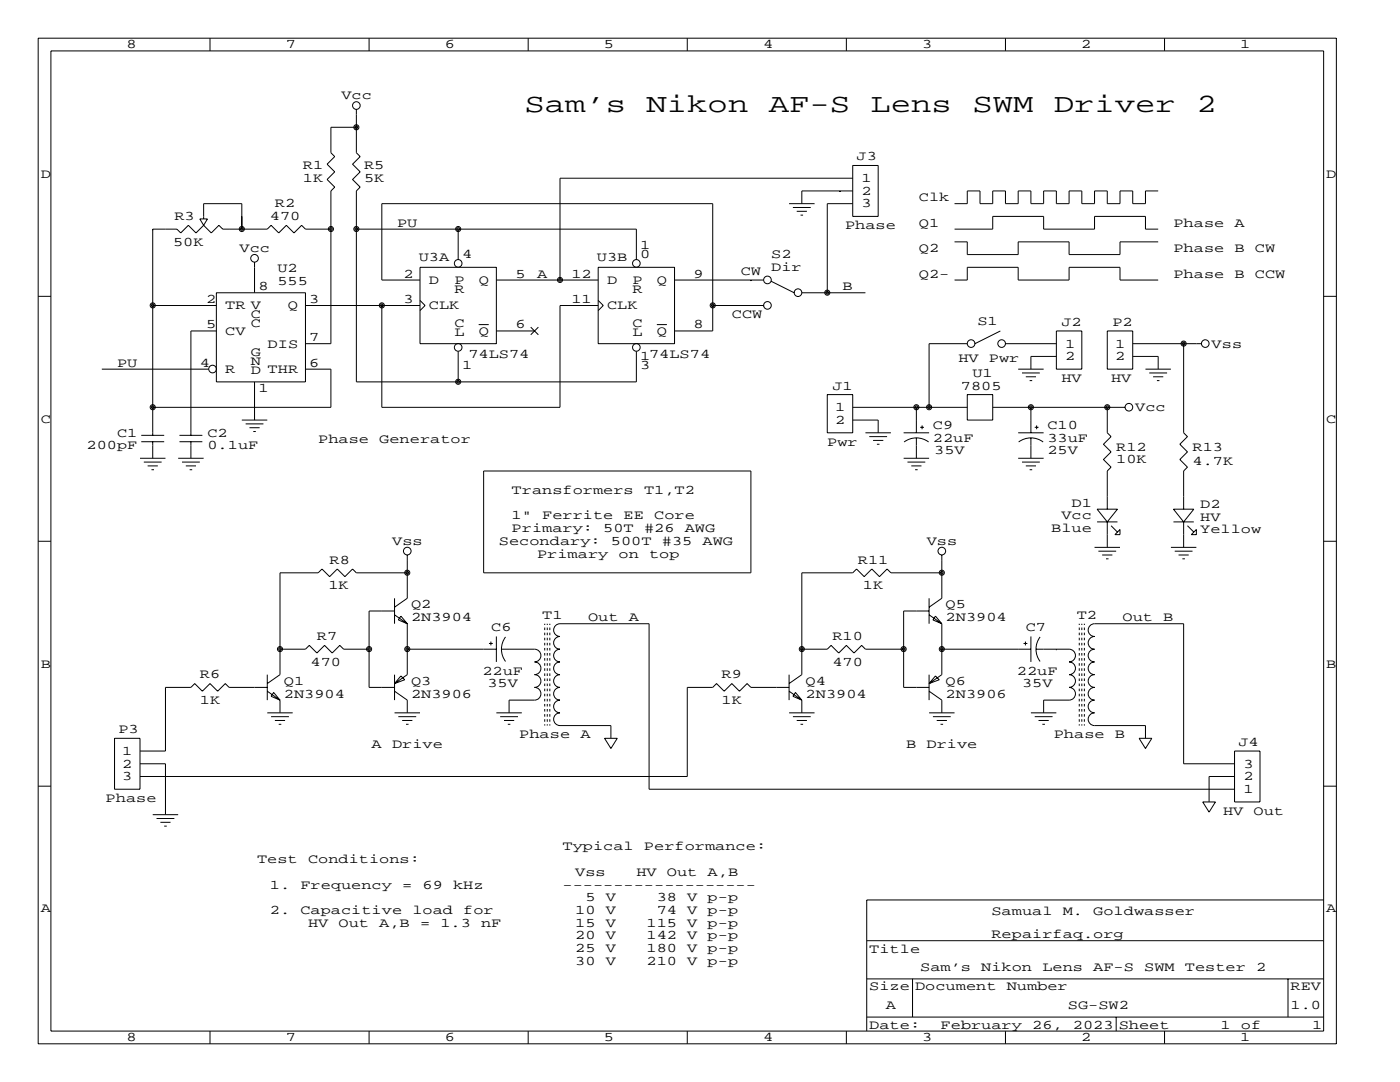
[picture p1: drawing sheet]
<svg xmlns="http://www.w3.org/2000/svg" width="279mm" height="216mm" viewBox="0 0 279 216" stroke-linecap="round" stroke-linejoin="round" font-family="sans-serif">
<g fill="none" stroke="#000" stroke-width=".2">
<path d="M7.6 7.6h259.1v200.7h-259.1zM10.2 10.2h254v195.5h-254zM41.9 7.6v2.6M73.7 7.6v2.6M105.4 7.6v2.6M137.2 7.6v2.6M168.9 7.6v2.6M200.7 7.6v2.6M232.4 7.6v2.6M71.1 25.4h-5.1v5.1l.8 .7-1.5 1.6 1.5 1.5-1.5 1.5 1.5 1.5-.8 .8v30.5h-5M71.1 21.8v8.7l.8 .7-1.5 1.6 1.5 1.5-1.5 1.5 1.5 1.5-.8 .8v38.1h55.9v-6.1M167.6 38.1h.1"/>
<path d="M170.2 33h5.1v10.2h-5.1zM170.2 35.6h-58.4v20.3M170.2 38.1h-10.2v2.5M231.1 38.1h-2.5v2.5h-2.5v-2.5h-2.6v2.5h-2.5v-2.5h-2.6v2.5h-2.5v-2.5h-2.5v2.5h-2.6v-2.5h-2.5v2.5h-2.6v-2.5h-2.5v2.5h-2.5v-2.5h-2.6v2.5h-2.5v-2.5h-2.6v2.5h-2.5M7.6 59.1h2.6M30.5 45.7h.1M30.5 45.7v41.2M39.9 43.7h1.5l-.8 1.3zM40.6 43.7v-3.1h7.7v5.1M40.6 45l-1.5 1.5-1.5-1.5-1.5 1.5-.8-.8h-4.8M40.6 45l1.6 1.5 1.5-1.5 .7 .7h8.9l.8-.7 1.5 1.5 1.5-1.5 1.6 1.5 1.5-1.5 .8 .7h5M43.2 58.4h17.8v17.8h-17.8z"/>
<path d="M50.8 52.3v6.1M71.1 45.7h55.9v6.1M83.8 55.9h-7.6v-15.3h66v25.4h-7.6M83.8 59.9l1 1.1-1 1M83.8 53.3h15.3v15.3h-15.3zM91.4 45.7v6.1M99.1 55.9h20.3M119.4 53.3h15.2v15.3h-15.2zM119.4 59.9l1 1.1-1 1M134.6 55.9h17.8M149.9 55.9h.1M153.9 56.1l4.6 2.3"/>
<path d="M157.5 40.6h5.1M158.2 41.4h3.6M159 42.2h2M159.8 42.9h.5M160 58.4h12.7M170.2 40.6h-5.1v17.8M190.5 45.7h7.6v-2.5h10.2v2.5h10.1v-2.5h10.2v2.5h2.5M190.5 55.9h2.5v-2.6h10.2v2.6h10.2v-2.6h10.1v2.6h7.6M190.5 48.3h2.5v2.5h10.2v-2.5h10.2v2.5h10.1v-2.5h7.6M264.2 59.1h2.5M20.3 73.7h21.4M30.5 61h12.7"/>
<path d="M43.2 66h-5.1v20.9M50.8 76.2v7.6M61 73.7h5v7.6h-35.5M61 61h22.8M76.2 61v20.3h35.6v-20.3h7.6M91.4 70.1v6.1M95.5 64.8h2M99.1 66h7.6M105.9 65.3l1.5 1.5M107.4 65.3l-1.5 1.5M131.1 64.8h2M142.2 61h10.2"/>
<path d="M152.4 61h.1M165.1 78.7h5.1v7.7h-5.1zM193 68.6h-7.6v12.7M193 78.7h5.1v5.1h-5.1zM199.6 66l-5 2.6M200.7 68.6h10.1M203.2 73.7h5.1M204 74.4h3.5M204.7 75.2h2.1M205.5 75.9h.5M210.8 71.1h-5.1v2.6M210.8 66h5.1v7.7h-5.1z"/>
<path d="M221 66h5.1v7.7h-5.1zM226.1 68.6h13.7M226.1 71.1h5v2.6M228.6 73.7h5.1M229.4 74.4h3.5M230.1 75.2h2.1M230.9 75.9h.5M236.2 68.6v17.8l.8 .7-1.5 1.5 1.5 1.6-1.5 1.5 1.5 1.5-.8 .8v7.6M27.9 91.4h5.1M28.2 88.1h4.6M28.2 86.9h4.6M28.7 92.2h3.6"/>
<path d="M29.5 93h2M30.2 93.7h.5M30.5 88.1v3.3M35.6 91.4h5M35.8 88.1h4.6M35.8 86.9h4.6M36.3 92.2h3.6M37.1 93h2M37.8 93.7h.6M38.1 88.1v3.3M48.3 83.8h5M49 84.6h3.6"/>
<path d="M49.8 85.3h2M50.5 86.1h.6M96.5 94h53.4v20.3h-53.4zM170.2 83.8h5.1v2.6M170.2 81.3h22.8M172.7 86.4h5.1M173.5 87.1h3.5M174.2 87.9h2.1M175 88.6h.5M180.3 91.4h5.1M180.3 86.4h5.1M180.4 88.2a4.1 4.1 0 0 1 4.9 0"/>
<path d="M181.1 92.2h3.6M181.9 93h2M182.6 93.7h.5M182.9 81.3v5.1M182.9 87.4v4M183.6 85.3h.8M184 84.9v.7M198.1 81.3h26.4M203.2 91.4h5.1M203.2 86.4h5.1M203.3 88.2a4.1 4.1 0 0 1 4.9 0M204 92.2h3.5"/>
<path d="M204.7 93h2.1M205.5 93.7h.5M205.7 81.3v5.1M205.7 87.4v4M206.5 85.3h.8M206.9 84.9v.7M221 81.3v5.1l.7 .7-1.5 1.5 1.5 1.6-1.5 1.5 1.5 1.5-.7 .8v7.6M7.6 108h2.6M78.7 119.4v5.1M81.3 110.7v8.7l-2.6 1.8M81.3 114.3h-10.2l-.7-.8-1.6 1.6-1.5-1.6-1.5 1.6-1.5-1.6-.8 .8h-7.6v20.3l-2.6 1.8M185.4 119.4v5.1"/>
<path d="M188 110.7v8.7l-2.6 1.8M188 114.3h-10.2l-.8-.8-1.5 1.6-1.5-1.6-1.5 1.6-1.6-1.6-.7 .8h-10.2v20.3l-2.5 1.8M218.4 109.2h5.1M218.9 101.6h4.1l-2 2.5zM218.9 104.1h4.1M219.2 110h3.6M220 110.7h2M220.7 111.5h.5M221 104.1v5.1M221.7 104.9l1.3 1.3M223.5 105.7v1h-1zM233.7 109.2h5.1"/>
<path d="M234.2 101.6h4.1l-2.1 2.5zM234.2 104.1h4.1M234.4 110h3.6M235.2 110.7h2M236 111.5h.5M236.2 104.1v5.1M237 104.9l1.3 1.3M238.8 105.7v1h-1.1zM264.2 108h2.5M53.3 137.2h-7.6l-.7-.8-1.6 1.5-1.5-1.5-1.5 1.5-1.5-1.5-.8 .8h-5.1v12.7h-5.1M53.3 134.6v5.1M53.3 137.9l2.6 1.8"/>
<path d="M54.6 138.2l1.3 1.5-1.8-.8zM55.9 129.5h5.1l.7-.7 1.5 1.5 1.6-1.5 1.5 1.5 1.5-1.5 .8 .7h5.1M55.9 139.7v2.5M78.7 121.9h-5v15.3h5M78.7 137.9l2.6 1.8v2.5M78.7 134.6v5.1M78.7 122.7l2.6 1.8M80 122.9l1.3 1.6-1.8-.8zM80 134.9l.8 .7-2.1 .8zM81.3 129.5h17.8M81.3 124.5v10.1l-2.6 1.8M97.6 128.4h.7"/>
<path d="M98 128v.8M99.1 127v5.1M100.1 129.5h6.6a1.27 1.27 0 0 1 1.3 1.3 1.27 1.27 0 0 1-1.3 1.3 1.27 1.27 0 0 1 1.2 1.2 1.27 1.27 0 0 1-1.2 1.3 1.27 1.27 0 0 1 1.3 1.3 1.27 1.27 0 0 1-1.3 1.3 1.27 1.27 0 0 1 1.2 1.2 1.27 1.27 0 0 1-1.2 1.3h-5.1v2.5M100.9 127.1a4.1 4.1 0 0 0 0 4.9M108.7 124.5v.2M108.7 125.2v.5M108.7 126.2v.5M108.7 127.3v.5M108.7 128.3v.5M108.7 129.3v.5M108.7 130.3v.5M108.7 131.3v.5"/>
<path d="M108.7 132.3v.5M108.7 133.3v.6M108.7 134.4v.5M108.7 135.4v.5M108.7 136.4v.5M108.7 137.4v.5M108.7 138.4v.5M108.7 139.4v.6M109.2 124.5v.2M109.2 125.2v.5M109.2 126.2v.5M109.2 127.3v.5"/>
<path d="M109.2 128.3v.5M109.2 129.3v.5M109.2 130.3v.5M109.2 131.3v.5M109.2 132.3v.5M109.2 133.3v.6M109.2 134.4v.5M109.2 135.4v.5M109.2 136.4v.5M109.2 137.4v.5M109.2 138.4v.5M109.2 139.4v.6"/>
<path d="M109.7 124.5v.2M109.7 125.2v.5M109.7 126.2v.5M109.7 127.3v.5M109.7 128.3v.5M109.7 129.3v.5M109.7 130.3v.5M109.7 131.3v.5M109.7 132.3v.5M109.7 133.3v.6M109.7 134.4v.5M109.7 135.4v.5"/>
<path d="M109.7 136.4v.5M109.7 137.4v.5M109.7 138.4v.5M109.7 139.4v.6M157.5 137.2h-7.6l-.8-.8-1.5 1.5-1.6-1.5-1.5 1.5-1.5-1.5-.8 .8h-5v17.7h-109.3M157.5 134.6v5.1M157.5 137.9l2.5 1.8M158.7 138.2l1.3 1.5-1.8-.8zM160 129.5h.1M160 129.5h5.1l.8-.7 1.5 1.5 1.5-1.5 1.5 1.5 1.6-1.5 .7 .7h7.6M160 139.7v2.5M185.4 137.9l2.6 1.8v2.5"/>
<path d="M185.4 134.6v5.1M185.4 121.9h-5.1v15.3h5.1M185.4 122.7l2.6 1.8M186.7 122.9l1.3 1.6-1.8-.8zM186.7 134.9l.8 .7-2.1 .8zM188 129.5h.1M188 129.5h17.7M188 124.5v10.1l-2.6 1.8M204.3 128.4h.7M204.6 128v.8M205.7 127v5.1M206.8 129.5h6.6a1.27 1.27 0 0 1 1.2 1.3 1.27 1.27 0 0 1-1.2 1.3 1.27 1.27 0 0 1 1.2 1.2 1.27 1.27 0 0 1-1.2 1.3 1.27 1.27 0 0 1 1.2 1.3 1.27 1.27 0 0 1-1.2 1.3 1.27 1.27 0 0 1 1.2 1.2 1.27 1.27 0 0 1-1.2 1.3h-5.1v2.5"/>
<path d="M207.6 127.1a4.1 4.1 0 0 0 0 4.9M210.8 129.5h.1M215.4 124.5v.2M215.4 125.2v.5M215.4 126.2v.5M215.4 127.3v.5M215.4 128.3v.5M215.4 129.3v.5M215.4 130.3v.5M215.4 131.3v.5M215.4 132.3v.5M215.4 133.3v.6"/>
<path d="M215.4 134.4v.5M215.4 135.4v.5M215.4 136.4v.5M215.4 137.4v.5M215.4 138.4v.5M215.4 139.4v.6M215.9 124.5v.2M215.9 125.2v.5M215.9 126.2v.5M215.9 127.3v.5M215.9 128.3v.5M215.9 129.3v.5"/>
<path d="M215.9 130.3v.5M215.9 131.3v.5M215.9 132.3v.5M215.9 133.3v.6M215.9 134.4v.5M215.9 135.4v.5M215.9 136.4v.5M215.9 137.4v.5M215.9 138.4v.5M215.9 139.4v.6M216.4 124.5v.2M216.4 125.2v.5"/>
<path d="M216.4 126.2v.5M216.4 127.3v.5M216.4 128.3v.5M216.4 129.3v.5M216.4 130.3v.5M216.4 131.3v.5M216.4 132.3v.5M216.4 133.3v.6M216.4 134.4v.5M216.4 135.4v.5M216.4 136.4v.5M216.4 137.4v.5"/>
<path d="M216.4 138.4v.5M216.4 139.4v.6M7.6 156.9h2.6M22.9 147.3h5v10.2h-5zM27.9 152.4h5.1v10.2M53.3 142.2h5.1M54.1 143h3.6M54.9 143.8h2M55.6 144.5h.5M78.7 142.2h5.1M79.5 143h3.6M80.3 143.8h2"/>
<path d="M81 144.5h.5M99.1 142.2h5M99.8 143h3.6M100.6 143.8h2M101.3 144.5h.6M108.7 140.5v.5M108.7 141.5v.5M108.7 142.5v.5M108.7 143.5v.5M108.7 144.5v.3M109.2 140.5v.5M109.2 141.5v.5"/>
<path d="M109.2 142.5v.5M109.2 143.5v.5M109.2 144.5v.3M109.7 140.5v.5M109.7 141.5v.5M109.7 142.5v.5M109.7 143.5v.5M109.7 144.5v.3M120.6 147.3h2.6l-1.3 2.1zM121.9 147.3v-2.5h-10.1a1.27 1.27 0 0 1-1.3-1.3 1.27 1.27 0 0 1 1.3-1.3 1.27 1.27 0 0 1-1.3-1.2 1.27 1.27 0 0 1 1.3-1.3 1.27 1.27 0 0 1-1.3-1.3 1.27 1.27 0 0 1 1.3-1.2 1.27 1.27 0 0 1-1.3-1.3 1.27 1.27 0 0 1 1.3-1.3 1.27 1.27 0 0 1-1.3-1.3 1.27 1.27 0 0 1 1.3-1.2 1.27 1.27 0 0 1-1.3-1.3 1.27 1.27 0 0 1 1.3-1.3 1.27 1.27 0 0 1-1.3-1.2 1.27 1.27 0 0 1 1.3-1.3 1.27 1.27 0 0 1-1.3-1.3 1.27 1.27 0 0 1 1.3-1.2h17.7v33h116.9M157.5 142.2h5.1M158.2 143h3.6"/>
<path d="M159 143.8h2M159.8 144.5h.5M185.4 142.2h5.1M186.2 143h3.5M186.9 143.8h2.1M187.7 144.5h.5M205.7 142.2h5.1M206.5 143h3.6M207.3 143.8h2M208 144.5h.5M215.4 140.5v.5M215.4 141.5v.5"/>
<path d="M215.4 142.5v.5M215.4 143.5v.5M215.4 144.5v.3M215.9 140.5v.5M215.9 141.5v.5M215.9 142.5v.5M215.9 143.5v.5M215.9 144.5v.3M216.4 140.5v.5M216.4 141.5v.5M216.4 142.5v.5M216.4 143.5v.5"/>
<path d="M216.4 144.5v.3M227.3 147.3h2.6l-1.3 2.1zM228.6 147.3v-2.5h-10.2a1.27 1.27 0 0 1-1.2-1.3 1.27 1.27 0 0 1 1.2-1.3 1.27 1.27 0 0 1-1.2-1.2 1.27 1.27 0 0 1 1.2-1.3 1.27 1.27 0 0 1-1.2-1.3 1.27 1.27 0 0 1 1.2-1.2 1.27 1.27 0 0 1-1.2-1.3 1.27 1.27 0 0 1 1.2-1.3 1.27 1.27 0 0 1-1.2-1.3 1.27 1.27 0 0 1 1.2-1.2 1.27 1.27 0 0 1-1.2-1.3 1.27 1.27 0 0 1 1.2-1.3 1.27 1.27 0 0 1-1.2-1.2 1.27 1.27 0 0 1 1.2-1.3 1.27 1.27 0 0 1-1.2-1.3 1.27 1.27 0 0 1 1.2-1.2h17.8v27.9h10.2M246.4 149.9h5.1v10.1h-5.1zM246.4 154.9h-5.1v5.1M264.2 156.9h2.5M30.5 162.6h5.1M31.2 163.3h3.6M32 164.1h2M32.8 164.8h.5M240 160h2.6l-1.3 2.1zM264.2 179.6h-91.2v26.1"/>
<path d="M173 195.3h91.2M173 187.7h91.2M182.1 195.3v7.6M257 195.3v7.6M41.9 205.7v2.6M73.7 205.7v2.6M105.4 205.7v2.6M137.2 205.7v2.6M168.9 205.7v2.6M173 202.9h91.2M200.7 205.7v2.6M222.8 202.9v2.8"/>
<path d="M232.4 205.7v2.6"/>
<circle cx="71.1" cy="25.4" r=".51"/>
<circle cx="71.1" cy="21.1" r=".76"/>
<circle cx="71.1" cy="25.4" r=".25"/>
<circle cx="48.3" cy="45.7" r=".51"/>
<circle cx="48.3" cy="45.7" r=".25"/>
<circle cx="50.8" cy="51.5" r=".76"/>
<circle cx="66" cy="45.7" r=".51"/>
<circle cx="66" cy="45.7" r=".25"/>
<circle cx="71.1" cy="45.7" r=".51"/>
<circle cx="71.1" cy="45.7" r=".25"/>
<circle cx="91.4" cy="45.7" r=".51"/>
<circle cx="91.4" cy="52.6" r=".76"/>
<circle cx="91.4" cy="45.7" r=".25"/>
<circle cx="111.8" cy="55.9" r=".51"/>
<circle cx="111.8" cy="55.9" r=".25"/>
<circle cx="127" cy="52.6" r=".76"/>
<circle cx="153.2" cy="55.9" r=".76"/>
<circle cx="159.3" cy="58.4" r=".76"/>
<circle cx="165.1" cy="58.4" r=".51"/>
<circle cx="165.1" cy="58.4" r=".25"/>
<circle cx="30.5" cy="60.9" r=".51"/>
<circle cx="30.5" cy="60.9" r=".25"/>
<circle cx="42.4" cy="73.6" r=".76"/>
<circle cx="76.2" cy="60.9" r=".51"/>
<circle cx="76.2" cy="60.9" r=".25"/>
<circle cx="91.4" cy="76.2" r=".51"/>
<circle cx="91.4" cy="69.3" r=".76"/>
<circle cx="91.4" cy="76.2" r=".25"/>
<circle cx="127" cy="69.3" r=".76"/>
<circle cx="142.2" cy="60.9" r=".51"/>
<circle cx="142.2" cy="60.9" r=".25"/>
<circle cx="153.2" cy="60.9" r=".76"/>
<circle cx="193.8" cy="68.6" r=".76"/>
<circle cx="199.9" cy="68.6" r=".76"/>
<circle cx="236.2" cy="68.6" r=".51"/>
<circle cx="236.2" cy="68.6" r=".25"/>
<circle cx="240.5" cy="68.6" r=".76"/>
<circle cx="30.5" cy="81.3" r=".51"/>
<circle cx="30.5" cy="81.3" r=".25"/>
<circle cx="182.9" cy="81.3" r=".51"/>
<circle cx="182.9" cy="81.3" r=".25"/>
<circle cx="185.4" cy="81.3" r=".51"/>
<circle cx="185.4" cy="81.3" r=".25"/>
<circle cx="205.7" cy="81.3" r=".51"/>
<circle cx="205.7" cy="81.3" r=".25"/>
<circle cx="221" cy="81.3" r=".51"/>
<circle cx="221" cy="81.3" r=".25"/>
<circle cx="225.3" cy="81.3" r=".76"/>
<circle cx="81.3" cy="114.3" r=".51"/>
<circle cx="81.3" cy="110" r=".76"/>
<circle cx="81.3" cy="114.3" r=".25"/>
<circle cx="188" cy="114.3" r=".51"/>
<circle cx="188" cy="110" r=".76"/>
<circle cx="188" cy="114.3" r=".25"/>
<circle cx="55.9" cy="129.5" r=".51"/>
<circle cx="55.9" cy="129.5" r=".25"/>
<circle cx="73.7" cy="129.5" r=".51"/>
<circle cx="73.7" cy="129.5" r=".25"/>
<circle cx="81.3" cy="129.5" r=".51"/>
<circle cx="81.3" cy="129.5" r=".25"/>
<circle cx="160" cy="129.5" r=".51"/>
<circle cx="160" cy="129.5" r=".25"/>
<circle cx="180.3" cy="129.5" r=".51"/>
<circle cx="180.3" cy="129.5" r=".25"/>
<circle cx="188" cy="129.5" r=".51"/>
<circle cx="188" cy="129.5" r=".25"/>
</g>
<g font-size="5.3">
<text x="104.6" y="22.4">Sam’s</text>
<text x="129" y="22.4">Nikon</text>
<text x="153.4" y="22.4">AF-S</text>
<text x="173.7" y="22.4">Lens</text>
<text x="194.1" y="22.4">SWM</text>
<text x="210.3" y="22.4">Driver</text>
<text x="238.8" y="22.4">2</text>
</g>
<g font-size="2.6">
<text x="25.3" y="9.7">8</text>
<text x="57" y="9.7">7</text>
<text x="88.8" y="9.7">6</text>
<text x="120.5" y="9.7">5</text>
<text x="152.3" y="9.7">4</text>
<text x="184" y="9.7">3</text>
<text x="215.8" y="9.7">2</text>
<text x="247.5" y="9.7">1</text>
<text x="68.1" y="19.8">Vcc</text>
<text x="8.1" y="35.5">D</text>
<text x="60.5" y="33.8">R1</text>
<text x="72.6" y="33.8">R5</text>
<text x="170.9" y="32">J3</text>
<text x="264.7" y="35.5">D</text>
<text x="54.9" y="41.4">R2</text>
<text x="60.5" y="36.3">1K</text>
<text x="72.6" y="36.3">5K</text>
<text x="172" y="36.3">1</text>
<text x="172" y="38.9">2</text>
<text x="172" y="41.4">3</text>
<text x="183.4" y="40.1">Clk</text>
<text x="34.8" y="43.9">R3</text>
<text x="53.8" y="43.9">470</text>
<text x="79.2" y="45.2">PU</text>
<text x="168.7" y="45.7">Phase</text>
<text x="183.4" y="45.2">Q1</text>
<text x="234.2" y="45.2">Phase</text>
<text x="246.4" y="45.2">A</text>
<text x="34.5" y="49">50K</text>
<text x="47.8" y="50.3">Vcc</text>
<text x="83.6" y="52.1">U3A</text>
<text x="92.2" y="51.6">4</text>
<text x="119.1" y="52.1">U3B</text>
<text x="127.8" y="49.8">1</text>
<text x="127.8" y="51.6">0</text>
<text x="153.9" y="51.6">S2</text>
<text x="183.4" y="50.3">Q2</text>
<text x="234.2" y="50.3">Phase</text>
<text x="246.4" y="50.3">B</text>
<text x="250.4" y="50.3">CW</text>
<text x="51.6" y="57.9">8</text>
<text x="55.4" y="54.4">U2</text>
<text x="55.4" y="56.9">555</text>
<text x="80.5" y="55.4">2</text>
<text x="85.6" y="56.6">D</text>
<text x="90.7" y="56.6">P</text>
<text x="90.7" y="58.4">R</text>
<text x="95.5" y="56.6">Q</text>
<text x="102.9" y="55.4">5</text>
<text x="107.2" y="55.4">A</text>
<text x="114" y="55.4">12</text>
<text x="121.2" y="56.6">D</text>
<text x="126.2" y="56.6">P</text>
<text x="126.2" y="58.4">R</text>
<text x="131.1" y="56.6">Q</text>
<text x="138.4" y="55.4">9</text>
<text x="147.8" y="54.9">CW</text>
<text x="153.9" y="54.1">Dir</text>
<text x="168.1" y="57.9">B</text>
<text x="183.4" y="55.4">Q2-</text>
<text x="234.2" y="55.4">Phase</text>
<text x="246.4" y="55.4">B</text>
<text x="250.4" y="55.4">CCW</text>
<text x="41.1" y="60.5">2</text>
<text x="41.1" y="65.5">5</text>
<text x="45" y="61.7">TR V</text>
<text x="50" y="63.5">C</text>
<text x="50" y="65.3">C</text>
<text x="57.4" y="61.7">Q</text>
<text x="61.7" y="60.5">3</text>
<text x="80.5" y="60.5">3</text>
<text x="85.6" y="61.7">CLK</text>
<text x="90.7" y="65.3">C</text>
<text x="102.9" y="65.5">6</text>
<text x="114" y="60.5">11</text>
<text x="121.2" y="61.7">CLK</text>
<text x="126.2" y="65.3">C</text>
<text x="138.4" y="65.5">8</text>
<text x="146" y="63.5">CCW</text>
<text x="195.1" y="64.8">S1</text>
<text x="211.8" y="65">J2</text>
<text x="222" y="65">P2</text>
<text x="45" y="66.8">CV</text>
<text x="50" y="71.1">G</text>
<text x="53.4" y="69.3">DIS</text>
<text x="61.7" y="68.1">7</text>
<text x="90.7" y="67.1">L</text>
<text x="93.5" y="71.4">74LS74</text>
<text x="95.5" y="66.8">Q</text>
<text x="126.2" y="67.1">L</text>
<text x="127.8" y="71.9">174LS74</text>
<text x="131.1" y="66.8">Q</text>
<text x="212.6" y="69.3">1</text>
<text x="212.6" y="71.9">2</text>
<text x="222.5" y="69.3">1</text>
<text x="222.5" y="71.9">2</text>
<text x="241.8" y="69.3">Vss</text>
<text x="23.4" y="73.2">PU</text>
<text x="39.9" y="73.2">4</text>
<text x="45" y="74.4">R</text>
<text x="50" y="72.9">N</text>
<text x="50" y="74.7">D THR</text>
<text x="61.7" y="73.2">6</text>
<text x="92.2" y="73.7">1</text>
<text x="127.8" y="73.7">3</text>
<text x="166.1" y="77.7">J1</text>
<text x="191.3" y="72.1">HV</text>
<text x="191.8" y="77.7">7805</text>
<text x="194.1" y="75.2">U1</text>
<text x="197.4" y="72.1">Pwr</text>
<text x="211.8" y="76.2">HV</text>
<text x="221.7" y="76.2">HV</text>
<text x="51.6" y="78.2">1</text>
<text x="166.6" y="82">1</text>
<text x="226.6" y="82">Vcc</text>
<text x="8.1" y="84.3">C</text>
<text x="17.3" y="89.7">200pF</text>
<text x="23.4" y="87.1">C1</text>
<text x="41.4" y="87.1">C2</text>
<text x="41.4" y="89.7">0.1uF</text>
<text x="63.5" y="88.4">Phase</text>
<text x="75.7" y="88.4">Generator</text>
<text x="165.1" y="88.9">Pwr</text>
<text x="166.6" y="84.6">2</text>
<text x="186.2" y="85.6">C9</text>
<text x="186.2" y="88.1">22uF</text>
<text x="209" y="85.6">C10</text>
<text x="209" y="88.1">33uF</text>
<text x="222.8" y="89.9">R12</text>
<text x="238" y="89.9">R13</text>
<text x="264.7" y="84.3">C</text>
<text x="186.4" y="90.7">35V</text>
<text x="209" y="90.7">25V</text>
<text x="222.8" y="92.5">10K</text>
<text x="238" y="92.7">4.7K</text>
<text x="102.1" y="98.6">Transformers</text>
<text x="128.5" y="98.6">T1,T2</text>
<text x="213.9" y="101.1">D1</text>
<text x="239.5" y="101.3">D2</text>
<text x="102.1" y="103.6">1&quot;</text>
<text x="102.1" y="106.2">Primary:</text>
<text x="108.2" y="103.6">Ferrite</text>
<text x="120.4" y="106.2">50T</text>
<text x="124.5" y="103.6">EE</text>
<text x="128.5" y="106.2">#26</text>
<text x="130.6" y="103.6">Core</text>
<text x="136.7" y="106.2">AWG</text>
<text x="209.8" y="106.2">Blue</text>
<text x="211.8" y="103.6">Vcc</text>
<text x="239.5" y="103.9">HV</text>
<text x="239.5" y="106.4">Yellow</text>
<text x="65.8" y="112.5">R8</text>
<text x="78.3" y="108.7">Vss</text>
<text x="99.6" y="108.7">Secondary:</text>
<text x="107.2" y="111.3">Primary</text>
<text x="121.9" y="108.7">500T</text>
<text x="123.4" y="111.3">on</text>
<text x="129.5" y="111.3">top</text>
<text x="132.1" y="108.7">#35</text>
<text x="140.2" y="108.7">AWG</text>
<text x="171.2" y="112.5">R11</text>
<text x="185" y="108.7">Vss</text>
<text x="65.5" y="117.6">1K</text>
<text x="172.2" y="117.6">1K</text>
<text x="82" y="121.4">Q2</text>
<text x="82" y="124">2N3904</text>
<text x="98" y="126">C6</text>
<text x="108.2" y="123.4">T1</text>
<text x="117.3" y="124">Out</text>
<text x="125.5" y="124">A</text>
<text x="188.7" y="121.4">Q5</text>
<text x="188.7" y="124">2N3904</text>
<text x="204.7" y="126">C7</text>
<text x="214.9" y="123.4">T2</text>
<text x="224" y="124">Out</text>
<text x="232.2" y="124">B</text>
<text x="63.2" y="127.8">R7</text>
<text x="166.1" y="127.8">R10</text>
<text x="8.1" y="133.2">B</text>
<text x="39.9" y="135.4">R6</text>
<text x="56.6" y="136.7">Q1</text>
<text x="62" y="132.8">470</text>
<text x="82" y="136.7">Q3</text>
<text x="96.3" y="134.6">22uF</text>
<text x="97.3" y="137.2">35V</text>
<text x="144" y="135.4">R9</text>
<text x="160.8" y="136.7">Q4</text>
<text x="166.1" y="132.8">470</text>
<text x="188.7" y="136.7">Q6</text>
<text x="202.9" y="134.6">22uF</text>
<text x="204" y="137.2">35V</text>
<text x="264.7" y="133.2">B</text>
<text x="39.9" y="140.5">1K</text>
<text x="56.6" y="139.2">2N3904</text>
<text x="82" y="139.2">2N3906</text>
<text x="144" y="140.5">1K</text>
<text x="160.8" y="139.2">2N3904</text>
<text x="188.7" y="139.2">2N3906</text>
<text x="23.6" y="146.3">P3</text>
<text x="74.2" y="149.4">A</text>
<text x="78.2" y="149.4">Drive</text>
<text x="103.6" y="147.3">Phase</text>
<text x="115.8" y="147.3">A</text>
<text x="180.8" y="149.4">B</text>
<text x="184.9" y="149.4">Drive</text>
<text x="210.3" y="147.3">Phase</text>
<text x="222.5" y="147.3">B</text>
<text x="247.1" y="148.8">J4</text>
<text x="24.4" y="150.6">1</text>
<text x="24.4" y="153.2">2</text>
<text x="24.4" y="155.7">3</text>
<text x="248.2" y="155.7">2</text>
<text x="248.2" y="153.2">3</text>
<text x="21.1" y="160">Phase</text>
<text x="248.2" y="158.2">1</text>
<text x="244.1" y="162.6">HV</text>
<text x="250.2" y="162.6">Out</text>
<text x="51.3" y="172.2">Test</text>
<text x="61.5" y="172.2">Conditions:</text>
<text x="112.3" y="169.7">Typical</text>
<text x="128.5" y="169.7">Performance:</text>
<text x="53.8" y="177.3">1.</text>
<text x="59.9" y="177.3">Frequency</text>
<text x="80.3" y="177.3">=</text>
<text x="84.3" y="177.3">69</text>
<text x="90.4" y="177.3">kHz</text>
<text x="112.3" y="177.3">-------------------</text>
<text x="114.8" y="174.8">Vss</text>
<text x="116.8" y="179.8">5</text>
<text x="120.9" y="179.8">V</text>
<text x="127" y="174.8">HV</text>
<text x="131.1" y="179.8">38</text>
<text x="133.1" y="174.8">Out</text>
<text x="137.2" y="179.8">V</text>
<text x="141.2" y="174.8">A,B</text>
<text x="141.2" y="179.8">p-p</text>
<text x="8.1" y="182.1">A</text>
<text x="53.8" y="182.4">2.</text>
<text x="59.9" y="182.4">Capacitive</text>
<text x="61.5" y="184.9">HV</text>
<text x="67.6" y="184.9">Out</text>
<text x="75.7" y="184.9">A,B</text>
<text x="82.3" y="182.4">load</text>
<text x="83.8" y="184.9">=</text>
<text x="87.9" y="184.9">1.3</text>
<text x="92.5" y="182.4">for</text>
<text x="96" y="184.9">nF</text>
<text x="114.8" y="184.9">15</text>
<text x="114.8" y="182.4">10</text>
<text x="120.9" y="184.9">V</text>
<text x="120.9" y="182.4">V</text>
<text x="129" y="184.9">115</text>
<text x="131.1" y="182.4">74</text>
<text x="137.2" y="184.9">V</text>
<text x="137.2" y="182.4">V</text>
<text x="141.2" y="184.9">p-p</text>
<text x="141.2" y="182.4">p-p</text>
<text x="197.9" y="182.6">Samual</text>
<text x="212.1" y="182.6">M.</text>
<text x="218.2" y="182.6">Goldwasser</text>
<text x="264.7" y="182.1">A</text>
<text x="114.8" y="190">25</text>
<text x="114.8" y="187.5">20</text>
<text x="120.9" y="190">V</text>
<text x="120.9" y="187.5">V</text>
<text x="129" y="190">180</text>
<text x="129" y="187.5">142</text>
<text x="137.2" y="190">V</text>
<text x="137.2" y="187.5">V</text>
<text x="141.2" y="190">p-p</text>
<text x="141.2" y="187.5">p-p</text>
<text x="173.5" y="190.2">Title</text>
<text x="197.9" y="187.2">Repairfaq.org</text>
<text x="114.8" y="192.5">30</text>
<text x="120.9" y="192.5">V</text>
<text x="129" y="192.5">210</text>
<text x="137.2" y="192.5">V</text>
<text x="141.2" y="192.5">p-p</text>
<text x="173.5" y="197.6">Size Document</text>
<text x="183.6" y="193.8">Sam’s</text>
<text x="195.8" y="193.8">Nikon</text>
<text x="200.9" y="197.6">Number</text>
<text x="208" y="193.8">Lens</text>
<text x="218.2" y="193.8">AF-S</text>
<text x="228.3" y="193.8">SWM</text>
<text x="236.5" y="193.8">Tester</text>
<text x="250.7" y="193.8">2</text>
<text x="257.6" y="197.6">REV</text>
<text x="176.8" y="201.4">A</text>
<text x="213.1" y="201.4">SG-SW2</text>
<text x="257.6" y="201.4">1.0</text>
<text x="25.3" y="207.8">8</text>
<text x="57" y="207.8">7</text>
<text x="88.8" y="207.8">6</text>
<text x="120.5" y="207.8">5</text>
<text x="152.3" y="207.8">4</text>
<text x="173.5" y="205.2">Date:</text>
<text x="184" y="207.8">3</text>
<text x="187.7" y="205.2">February</text>
<text x="206" y="205.2">26,</text>
<text x="214.1" y="205.2">2023 Sheet</text>
<text x="215.8" y="207.8">2</text>
<text x="243.6" y="205.2">1</text>
<text x="247.5" y="207.8">1</text>
<text x="247.7" y="205.2">of</text>
<text x="261.9" y="205.2">1</text>
</g>
</svg>
